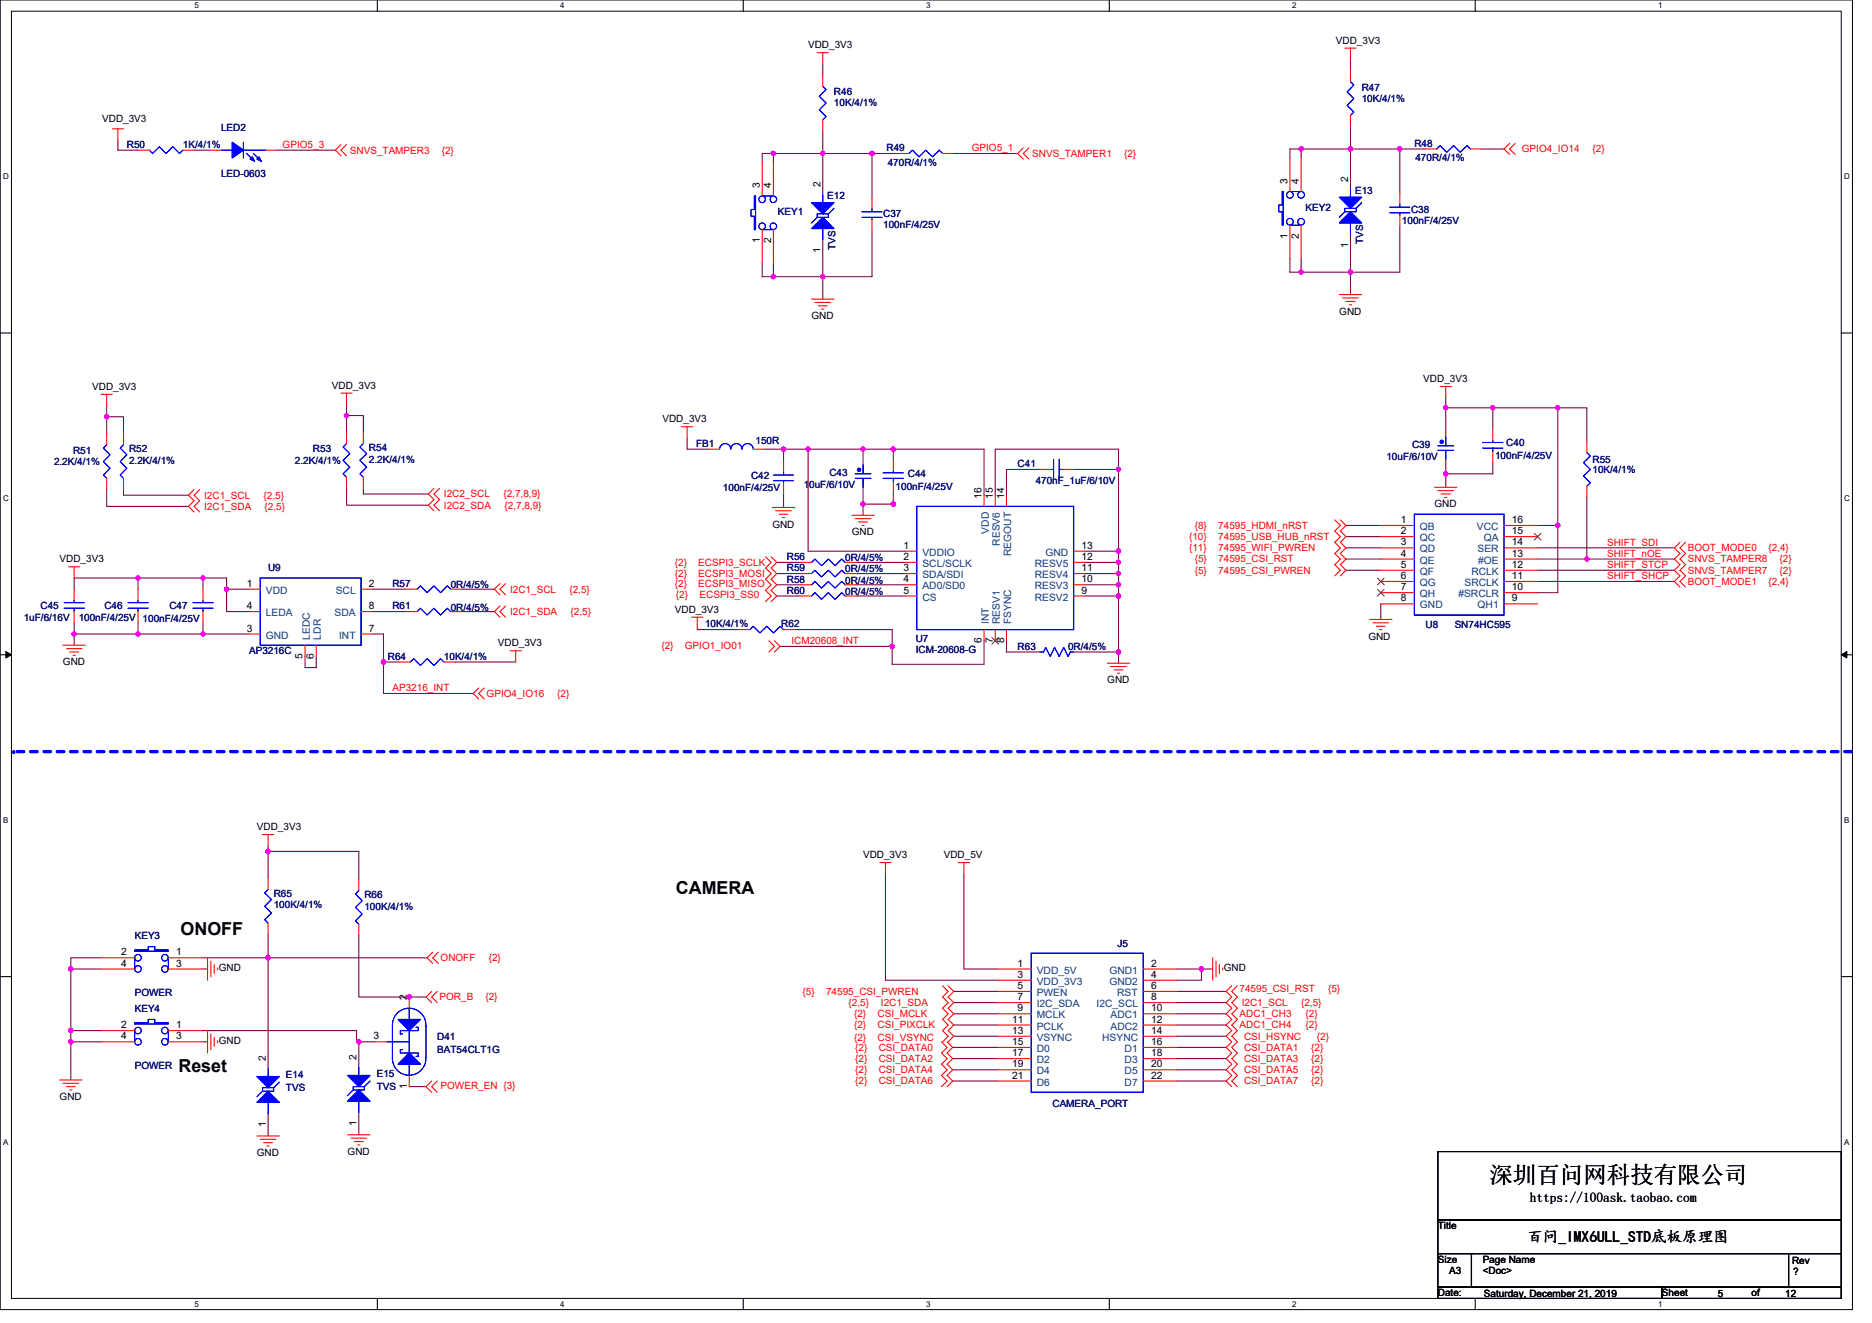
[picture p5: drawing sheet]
<svg xmlns="http://www.w3.org/2000/svg" width="297mm" height="210mm" viewBox="0 0 297 210" stroke-linecap="round" stroke-linejoin="round" font-family="sans-serif">
<path d="M0 0h293.9v207.9h-293.9zM1.8 1.8h290.4v204.3h-290.4z" fill="none" stroke="#000" stroke-width=".16"/>
<g fill="#fff">
<path d="M30.8 .2h.7v1.4h-.7z"/>
<path d="M30.8 206.3h.7v1.4h-.7z"/>
</g>
<path d="M59.9 0v1.8M59.9 206.1v1.8" fill="none" stroke="#000" stroke-width=".17"/>
<g fill="#fff">
<path d="M88.9 .2h.7v1.4h-.7z"/>
<path d="M88.9 206.3h.7v1.4h-.7z"/>
</g>
<path d="M117.9 0v1.8M117.9 206.1v1.8" fill="none" stroke="#000" stroke-width=".17"/>
<g fill="#fff">
<path d="M147 .2h.7v1.4h-.7z"/>
<path d="M147 206.3h.7v1.4h-.7z"/>
</g>
<path d="M176 0v1.8M176 206.1v1.8" fill="none" stroke="#000" stroke-width=".17"/>
<g fill="#fff">
<path d="M205 .2h.7v1.4h-.7z"/>
<path d="M205 206.3h.7v1.4h-.7z"/>
</g>
<path d="M234.1 0v1.8M234.1 206.1v1.8" fill="none" stroke="#000" stroke-width=".17"/>
<g fill="#fff">
<path d="M263.1 .2h.7v1.4h-.7z"/>
<path d="M263.1 206.3h.7v1.4h-.7z"/>
<path d="M.5 27.3h.9v1.4h-.9z"/>
<path d="M292.6 27.3h.9v1.4h-.9z"/>
<path d="M.5 78.4h.9v1.4h-.9z"/>
<path d="M292.6 78.4h.9v1.4h-.9z"/>
</g>
<path d="M0 52.9h1.8M292.2 52.9h1.7" fill="none" stroke="#000" stroke-width=".17"/>
<g fill="#fff">
<path d="M.5 129.5h.8v1.4h-.8z"/>
<path d="M292.6 129.5h.9v1.4h-.9z"/>
</g>
<path d="M0 103.9h1.8M292.2 103.9h1.7" fill="none" stroke="#000" stroke-width=".17"/>
<path d="M.9 103.4l.9 .5-.9 .5zM292.2 103.9l.8-.5v1z" fill="#000" stroke="#000" stroke-width=".16"/>
<g fill="#fff">
<path d="M.5 180.5h.8v1.4h-.8z"/>
<path d="M292.6 180.5h.9v1.4h-.9z"/>
</g>
<path d="M0 155h1.8M292.2 155h1.7M228.2 182.8h64v10.8h-64zM228.2 193.6h64v5.4h-64zM228.2 199h5.3v5.3h-5.3zM233.5 199h50.3v5.3h-50.3zM283.8 199h8.4v5.3h-8.4zM228.2 204.3h35.5v1.8h-35.5zM263.7 204.3h28.5v1.8h-28.5z" fill="none" stroke="#000" stroke-width=".17"/>
<path d="M2.2 119.3h.1M293.8 119.3h-291.6" fill="none" stroke="#00f" stroke-width=".53" stroke-dasharray="1.1 1.1"/>
<g fill="none" stroke="#800040" stroke-width=".17">
<path d="M130.6 10.1v1.8M214.3 9.4v1.8M18.7 22.2v1.6h3.2M30.8 23.8h2.5M44 23.8h9.2M122.7 24.4h-1.8v1.4M122.7 24.4v1.4M122.7 24.4h7.9M130.6 24.4v6.5M130.6 24.4h7.8M130.6 38.1v9.4M130.6 20.8v3.6"/>
<path d="M138.4 36.6v7.3h-15.7M138.4 24.4v6.9M138.4 24.4h4M151.3 24.4h10.2M206.5 23.6v1.5M206.5 23.6h7.8M206.5 23.6h-1.8v1.5M214.3 37.2v6M214.3 20.1v3.5M214.3 23.6v6.5M214.3 23.6h7.8M222.1 23.6h4.1"/>
<path d="M222.1 35.9v7.3h-7.8M222.1 23.6v7M235.1 23.6h3.6M120.9 41.8v2.1h1.8M122.7 41.8v2.1M204.7 41.1v2.1h1.8M206.5 41.1v2.1M206.5 43.2h7.8M214.3 43.2v3.6M16.9 64.4v1.7M16.9 66.1v2.7M16.9 66.1h2.7v2.7"/>
<path d="M16.9 77.7v2.7h13M19.6 77.7v.9h10.3M55 66h2.7v2.6M55 64.2v4.4M55 77.5v2.7h13M57.7 77.5v.9h10.3M109 69.5v1.8h3.4M121.3 71.3h3M124.3 71.3v1.8M124.3 78.4v2.1M124.3 71.3h3.9M128.2 71.3v16.2h15.5"/>
<path d="M128.2 71.3h8.7M136.9 77.3v2.7M141.7 78.2v1.8M141.7 72.9v-1.6h14.4v7.3M141.7 71.3h-4.8v2.5M165 74.5h-5.3v4.1M170.4 74.5h7.1M177.5 74.5v-3.2h-19.6v7.3M177.5 74.5v13M229.4 64.7h7.5M229.4 75.2v2.1M229.4 72.9v2.3"/>
<path d="M229.4 63.1v1.6M229.4 64.7v4.6M236.9 73.4v1.8h-7.5M236.9 64.7v3.4M236.9 64.7h10.3M247.2 64.7v18.7M247.2 64.7h4.6v5.4M251.8 79v9.7M11.8 98.8v1.8M21.9 91.7h-10.1v1.8M21.9 91.7h10.3M21.9 98.8v1.8"/>
<path d="M21.9 91.7v1.8M32.2 91.7v1.8M32.2 98.8v1.8M32.2 91.7h3.8v1.8M36 93.5v3.6h3.5M36 93.5h3.5M59.1 97.1h5.3M59.1 93.5h5.3M73.3 93.5h5.1M73.3 97.1h5.1M110.6 99.7v.2h6.6M123.3 89.3h3.7"/>
<path d="M123.3 91h3.7M123.3 92.8h3.7M123.3 94.6h3.7M126.1 99.9h15.5v2.7M135.9 89.3h7.8M135.9 91h7.8M135.9 92.8h7.8M135.9 94.6h7.8M136.9 80h4.8M136.9 80v1.8M141.7 80v.2M172.1 87.5h5.4"/>
<path d="M172.1 94.6h5.4M172.1 92.8h5.4M172.1 91h5.4M172.1 89.3h5.4M177.5 87.5v1.8M177.5 94.6v8.9M177.5 92.8v1.8M177.5 91v1.8M177.5 89.3v1.7M213.6 83.4h5.5M213.6 90.5h5.5M213.6 87h5.5"/>
<path d="M213.6 85.2h5.5M213.6 88.7h5.5M219.1 95.8v2.5M244 92.3h21.7M244 90.5h21.7M244 87h21.7M244 83.4h3.2M244 88.7h7.8M247.2 83.4v10.7h-3.2M251.8 88.7h13.9M11.8 100.6v1.8M11.8 100.6h10.1"/>
<path d="M21.9 100.6h10.3M32.2 100.6h7.3M48.4 104.2v1.8h1.8v-1.8M59.1 100.6h1.8v4.5M63.3 105.1h-2.4v5h14.2M72.2 105.1h9.6M123.8 102.6h17.8M156.1 101.7v3.7h-14.5v-2.8M159.7 101.7v1.8h5.3M170.4 103.5h7.1M177.5 103.5v1.8M42.5 134.2v.9"/>
<path d="M42.5 135.1v4.3M42.5 135.1h14.4v4.5M140.5 138.7v16.9h17.8M152.9 138.7v15.1h5.4M11.2 153.8h4.8M11.2 153.8v9.8M16 152h-4.8v1.8M32 152h10.5v17.6M32 153.8h.9M42.5 148.3v3.7h25.3M56.9 148.5v9.7h10.7M151.3 157.4h7"/>
<path d="M151.3 159.1h7M186.7 159.1h7.9M186.7 157.4h7.9M186.7 153.8h3.9M190.6 153.8h1.8M190.6 153.8v1.8h-3.9M11.2 165.4v6M11.2 165.4h4.8M16 163.6h-4.8v1.8M32 165.4h.9M32 163.6h24.6v1.8h.3M42.5 176.7v3.6"/>
<path d="M56.9 165.4v4M56.9 165.4h2.7M56.9 176.6v3.5M64.9 172.5h2.7M151.2 171.6h7.1M151.2 169.8h7.1M151.2 168h7.1M151.2 166.2h7.1M151.3 164.5h7M151.3 162.7h7M151.3 160.9h7M186.7 160.9h7.9"/>
<path d="M186.7 162.7h7.9M186.7 171.6h7.9M186.7 169.8h7.9M186.7 168h7.9M186.7 166.2h7.9M186.7 164.5h7.9"/>
</g>
<g fill="#f0f" stroke="#f0f" stroke-width=".17">
<circle cx="247.2" cy="83.4" r=".35"/>
<circle cx="247.2" cy="64.7" r=".35"/>
<circle cx="236.9" cy="64.7" r=".35"/>
<circle cx="141.6" cy="102.6" r=".34"/>
<circle cx="141.7" cy="80" r=".35"/>
<circle cx="21.9" cy="100.6" r=".35"/>
<circle cx="11.8" cy="100.6" r=".34"/>
<circle cx="141.7" cy="71.3" r=".35"/>
<circle cx="124.3" cy="71.3" r=".34"/>
<circle cx="21.9" cy="91.7" r=".35"/>
<circle cx="32.2" cy="91.7" r=".34"/>
<circle cx="32.2" cy="100.6" r=".34"/>
<circle cx="122.7" cy="43.9" r=".35"/>
<circle cx="122.7" cy="24.3" r=".35"/>
<circle cx="130.5" cy="43.9" r=".34"/>
<circle cx="130.5" cy="24.3" r=".34"/>
<circle cx="138.4" cy="24.3" r=".35"/>
<circle cx="36" cy="93.5" r=".35"/>
<circle cx="177.5" cy="94.6" r=".35"/>
<circle cx="177.5" cy="92.8" r=".35"/>
<circle cx="177.5" cy="91" r=".35"/>
<circle cx="177.5" cy="89.2" r=".35"/>
<circle cx="177.5" cy="87.5" r=".35"/>
<circle cx="177.5" cy="74.5" r=".35"/>
<circle cx="177.5" cy="103.5" r=".35"/>
<circle cx="128.2" cy="71.3" r=".34"/>
<circle cx="251.8" cy="88.7" r=".34"/>
<circle cx="16.9" cy="66.1" r=".35"/>
<circle cx="55" cy="66" r=".34"/>
<circle cx="206.5" cy="43.2" r=".34"/>
<circle cx="214.3" cy="43.2" r=".35"/>
<circle cx="206.5" cy="23.6" r=".34"/>
<circle cx="222.1" cy="23.6" r=".34"/>
<circle cx="214.3" cy="23.6" r=".35"/>
<circle cx="190.6" cy="153.8" r=".35"/>
<circle cx="11.2" cy="165.3" r=".35"/>
<circle cx="56.9" cy="165.3" r=".35"/>
<circle cx="11.2" cy="163.6" r=".35"/>
<circle cx="11.2" cy="153.8" r=".35"/>
<circle cx="42.5" cy="135.1" r=".34"/>
<circle cx="60.8" cy="105.1" r=".35"/>
<circle cx="42.5" cy="152" r=".34"/>
<circle cx="229.4" cy="75.2" r=".35"/>
<circle cx="229.4" cy="64.7" r=".35"/>
<circle cx="136.9" cy="80" r=".35"/>
<circle cx="136.9" cy="71.3" r=".35"/>
<circle cx="64.9" cy="158.2" r=".35"/>
</g>
<g fill="none" stroke="#f00" stroke-width=".17">
<path d="M129.7 8.4h1.7M130.6 8.4v1.7M130.6 11.9v1.8M130.6 19v1.8M213.4 7.6h1.8M214.3 7.6v1.8M214.3 11.2v1.8M214.3 18.3v1.8M17.8 20.4h1.8M18.7 20.4v1.8M21.9 23.8h1.8M29 23.8h1.8"/>
<path d="M33.3 23.8h1.8M42.2 23.8h1.8M54.1 22.9l-.9 .9 .9 .9M55 22.9l-.9 .9 .9 .9M120.9 36.4v5.4M120.9 25.8v5.3M122.7 36.4v5.4M122.7 25.8v5.3M130.6 38.1h.1M130.6 30.9h.1M138.4 34.8v1.8M138.4 31.3v1.8"/>
<path d="M142.4 24.4h1.8M149.6 24.4h1.7M162.4 23.5l-.9 .9 .9 .9M163.3 23.5l-.9 .9 .9 .9M204.7 35.7v5.4M204.7 25.1v5.3M206.5 35.7v5.4M206.5 25.1v5.3M214.3 37.2h.1M214.3 30.1h.1M222.1 34.1v1.8M222.1 30.6v1.8"/>
<path d="M226.2 23.6h1.8M233.3 23.6h1.8M239.5 22.8l-.8 .8 .8 .9M240.4 22.8l-.9 .8 .9 .9M128.8 47.5h3.5M129.3 48h2.5M129.8 48.5h1.5M130.4 49.1h.3M212.5 46.8h3.6M213 47.3h2.5M213.6 47.8h1.4M214.1 48.4h.4"/>
<path d="M16 62.6h1.8M16.9 62.6v1.8M16.9 75.9v1.8M16.9 68.8v1.8M19.6 75.9v1.8M19.6 68.8v1.8M30.8 77.7l-.9 .9 .9 .9-.9 .9 .9 .9M31.7 77.7l-.9 .9 .9 .9-.9 .9 .9 .9M54.1 62.4h1.8M55 62.4v1.8M55 75.7v1.8M55 68.6v1.8"/>
<path d="M57.7 75.7v1.8M57.7 68.6v1.8M68.9 77.5l-.9 .9 .9 .9-.9 .9 .9 .9M69.7 77.5l-.8 .9 .8 .9-.8 .9 .8 .9M108.1 67.7h1.8M109 67.7v1.8M112.4 71.3h1.8M119.5 71.3h1.8M124.3 76.6v1.8M124.3 73.1v1.7M136.9 73.8h.1M136.9 77.3h.1"/>
<path d="M141.7 72.9v1.8M141.7 76.5v1.7M156.1 78.6v1.8M157.9 78.6v1.8M159.7 78.6v1.8M165 74.5h1.8M168.6 74.5h1.8M227.6 77.3h3.6M228.2 77.9h2.4M228.5 61.3h1.8M228.7 78.4h1.4M229.2 79h.4"/>
<path d="M229.4 61.3v1.8M229.4 69.3h.1M229.4 72.9h.1M236.9 68.1v1.8M236.9 71.6v1.8M251.8 70.1v1.7M251.8 77.2v1.8M10.9 90h1.8M11.8 90v1.7M11.8 93.5v1.8M11.8 97.1v1.7M21.9 93.5v1.8"/>
<path d="M21.9 97.1v1.7M32.2 93.5v1.8M32.2 97.1v1.7M39.5 93.5h1.8M39.5 97.1h1.8M57.3 93.5h1.8M57.3 97.1h1.8M64.4 97.1h1.8M64.4 93.5h1.8M71.5 97.1h1.8M71.5 93.5h1.8M79.3 96.2l-.9 .9 .9 .9"/>
<path d="M79.3 92.6l-.9 .9 .9 .9M80.2 96.2l-.9 .9 .9 .9M80.2 92.6l-.9 .9 .9 .9M109.7 98h1.8M110.6 98v1.7M117.2 99.9h1.8M121.5 88.4l.9 .9-.9 .8 .9 .9-.9 .9 .9 .9-.9 .9 .9 .9-.9 .9M122.4 88.4l.9 .9-.9 .8 .9 .9-.9 .9 .9 .9-.9 .9 .9 .9-.9 .9M122.6 80.5h3.5M123.1 81.1h2.5M123.6 81.6h1.4M124.1 82.1h.4"/>
<path d="M124.3 99.9h1.8M127 92.8h1.8M127 91h1.8M127 89.3h1.8M127 94.6h1.8M134.1 92.8h1.8M134.1 91h1.8M134.1 89.3h1.8M134.1 94.6h1.8M135.2 81.8h3.5M135.7 82.3h2.5M136.2 82.8h1.5"/>
<path d="M136.8 83.4h.3M143.7 87.5h1.8M143.7 89.3h1.8M143.7 91h1.8M143.7 92.8h1.8M143.7 94.6h1.8M156.1 99.9v1.8M157.9 99.9v1.8M159.7 99.9v1.8M170.4 94.6h1.7M170.4 92.8h1.7M170.4 91h1.7"/>
<path d="M170.4 89.3h1.7M170.4 87.5h1.7M211.8 82.5l.9 .9-.9 .9 .9 .9-.9 .9 .9 .9-.9 .8 .9 .9-.9 .9 .9 .9-.9 .9M212.7 82.5l.9 .9-.9 .9 .9 .9-.9 .9 .9 .9-.9 .8 .9 .9-.9 .9 .9 .9-.9 .9M217.3 98.3h3.6M217.8 98.8h2.5M218.4 99.4h1.4M218.9 99.9h.4M219.1 83.4h5.3M219.1 85.2h5.3M219.1 87h5.3M219.1 88.7h5.3"/>
<path d="M219.1 90.5h5.3M219.1 92.3h5.3M219.1 94.1h5.3M219.1 95.8h5.3M238.7 83.4h5.3M238.7 85.2h5.3M238.7 87h5.3M238.7 88.7h5.3M238.7 90.5h5.3M238.7 92.3h5.3M238.7 94.1h5.3M238.7 95.8h5.3"/>
<path d="M266.6 86.1l-.9 .9 .9 .8-.9 .9 .9 .9-.9 .9 .9 .9-.9 .9 .9 .9M267.5 86.1l-.9 .9 .9 .8-.9 .9 .9 .9-.9 .9 .9 .9-.9 .9 .9 .9M10 102.4h3.5M10.5 103h2.5M11.1 103.5h1.4M11.6 104h.4M39.5 100.6h1.8M48.4 102.4v1.8M50.2 102.4v1.8M57.3 100.6h1.8M63.3 105.1h1.8M70.4 105.1h1.8"/>
<path d="M76 109.2l-.9 .9 .9 .9M76.9 109.2l-.9 .9 .9 .9M80.9 103.3h1.8M81.8 103.3v1.8M122 101.7l.9 .9-.9 .9M122.9 101.7l.9 .9-.9 .9M165 103.5h.1M170.4 103.5h.1M175.7 105.3h3.6M176.2 105.8h2.5M176.8 106.3h1.4M177.3 106.8h.4"/>
<path d="M41.7 132.5h1.7M42.5 132.5v1.7M42.5 139.4v1.8M56.9 139.6v1.8M139.6 136.9h1.8M140.5 136.9v1.8M152.1 136.9h1.7M152.9 136.9v1.8M16 152h5.4M16 153.8h5.4M26.7 152h5.3M26.7 153.8h5.3"/>
<path d="M32.9 152v3.6M33.5 152.5v2.5M34 153.1v1.4M34.5 153.6v.4M42.5 146.5v1.8M56.9 146.7v1.8M64.9 158.2v1.8M68.5 157.4l-.9 .8 .9 .9M68.7 151.1l-.9 .9 .9 .9M69.4 157.4l-.9 .8 .9 .9M69.6 151.1l-.9 .9 .9 .9M149.6 156.5l.8 .9-.8 .8 .8 .9-.8 .9 .8 .9-.8 .9 .8 .9-.8 .9 .8 .9-.8 .9"/>
<path d="M150.4 156.5l.9 .9-.9 .8 .9 .9-.9 .9 .9 .9-.9 .9 .9 .9-.9 .9 .9 .9-.9 .9M158.3 155.6h5.3M158.3 157.4h5.3M158.3 159.1h5.3M158.3 153.8h5.3M181.4 155.6h5.3M181.4 157.4h5.3M181.4 159.1h5.3M181.4 153.8h5.3M192.4 152v3.6M193 152.5v2.5M193.5 153.1v1.4"/>
<path d="M194 153.6v.4M195.4 156.5l-.8 .9 .8 .8-.8 .9 .8 .9-.8 .9 .8 .9-.8 .9 .8 .9-.8 .9 .8 .9-.8 .8 .8 .9-.8 .9 .8 .9-.8 .9 .8 .9-.8 .9 .8 .9M196.3 156.5l-.9 .9 .9 .8-.9 .9 .9 .9-.9 .9 .9 .9-.9 .9 .9 .9-.9 .9 .9 .9-.9 .8 .9 .9-.9 .9 .9 .9-.9 .9 .9 .9-.9 .9 .9 .9M9.5 171.4h3.5M10 171.9h2.5M10.5 172.5h1.5M11.1 173h.3M16 163.6h5.4M16 165.4h5.4M26.7 163.6h5.3M26.7 165.4h5.3M32.9 163.6v3.5"/>
<path d="M33.5 164.1v2.5M34 164.6v1.5M34.5 165.2v.3M42.5 176.7h.1M42.5 169.6h.1M56.9 176.6h.1M56.9 169.4h.1M59.6 165.4h1.8M64.9 170.7v1.8M68.5 171.6l-.9 .9 .9 .9M69.4 171.6l-.9 .9 .9 .9M149.4 165.4l.9 .8-.9 .9 .9 .9-.9 .9 .9 .9-.9 .9 .9 .9-.9 .9"/>
<path d="M150.3 165.4l.9 .8-.9 .9 .9 .9-.9 .9 .9 .9-.9 .9 .9 .9-.9 .9M158.3 160.9h5.3M158.3 162.7h5.3M158.3 164.5h5.3M158.3 166.2h5.3M158.3 168h5.3M158.3 169.8h5.3M158.3 171.6h5.3M181.4 160.9h5.3M181.4 162.7h5.3M181.4 164.5h5.3M181.4 166.2h5.3"/>
<path d="M181.4 168h5.3M181.4 169.8h5.3M181.4 171.6h5.3M40.8 180.3h3.5M41.3 180.8h2.5M41.8 181.4h1.4M42.4 181.9h.3M55.2 180.1h3.5M55.7 180.6h2.5M56.2 181.2h1.5M56.8 181.7h.3"/>
</g>
<g fill="none" stroke="#00f" stroke-width=".17">
<path d="M130.6 13.7l.5 .5-1.1 1.1 1.1 1.1-1.1 1 1.1 1.1-.5 .5M214.3 13l.5 .5-1 1.1 1 1-1 1.1 1 1.1-.5 .5M23.7 23.8l.5 .6 1.1-1.1 1 1.1 1.1-1.1 1.1 1.1 .5-.6M35.1 23.8h1.7M38.6 22.6v2.5M38.6 23.8h3.6M39.2 24.4l1 1M40.2 24.4l1.1 1M119.7 31.1h.2v5.3h-.2v-2.1h-.5v-1h.5zM120.9 31.1h1.8M120.9 36.4h1.8M130.6 36.3v1.8"/>
<path d="M130.6 30.9v1.3M131.4 34h-1.7v.5M132.3 33.1l-.9 .9v.5h-1.7l-.9 .9M136.8 33.6h3.2M136.8 34.5h3.2M138.4 34.5v.3M138.4 33.1v.5M144.2 24.4l.6-.6 1 1.1 1.1-1.1 1.1 1.1 1-1.1 .6 .6M203.5 30.4h.1v5.3h-.1v-2.1h-.6v-1.1h.6zM204.7 30.4h1.8M204.7 35.7h1.8M214.3 35.4v1.8"/>
<path d="M214.3 30.1v1.2M215.2 33.1h-1.8v.5M216.1 32.2l-.9 .9v.5h-1.8l-.9 .9M220.5 32.9h3.2M220.5 33.8h3.2M222.1 33.8v.3M222.1 32.4v.5M228 23.6l.5-.5 1.1 1.1 1-1.1 1.1 1.1 1.1-1.1 .5 .5M16.9 70.6l-.5 .5 1.1 1.1-1.1 1.1 1.1 1-1.1 1.1 .5 .5M19.6 70.6l-.5 .5 1 1.1-1 1.1 1 1-1 1.1 .5 .5M55 70.4l-.6 .6 1.1 1-1.1 1.1 1.1 1-1.1 1.1 .6 .5M57.7 70.4l-.6 .6 1.1 1-1.1 1.1 1.1 1-1.1 1.1 .6 .5"/>
<path d="M114.2 71.3a.89 .89 0 0 1 .9-.9 .89 .89 0 0 1 .9 .9 .89 .89 0 0 1 .9-.9 .89 .89 0 0 1 .8 .9 .88 .88 0 0 1 .9-.9 .88 .88 0 0 1 .9 .9M122.7 75.4h3.2M122.7 76.3h3.2M124.3 76.3v.3M124.3 74.8v.6M135.7 75.9h2.5M135.7 75.2h2.5M136.9 73.8v1.4M136.9 75.9v1.4M140.1 75.9h3.2M140.1 75h3.2M141.7 74.7v.3"/>
<path d="M141.7 75.9v.6M166.8 74.5h.4M167.2 72.9v3.2M168.1 72.9v3.2M168.1 74.5h.5M228.2 71.5h2.4M228.2 70.8h2.4M229.4 69.3v1.5M229.4 71.5v1.4M235.3 71.1h3.2M235.3 70.2h3.2M236.9 69.9v.3"/>
<path d="M236.9 71.1v.5M251.8 71.8l.5 .6-1 1 1 1.1-1 1.1 1 1-.5 .6M10.2 96.5h3.2M10.2 95.7h3.2M11.8 95.3v.4M11.8 96.5v.6M20.3 96.5h3.2M20.3 95.7h3.2M21.9 95.3v.4M21.9 96.5v.6M30.6 96.5h3.2M30.6 95.7h3.2"/>
<path d="M32.2 95.3v.4M32.2 96.5v.6M41.3 91.7h16v10.7h-16zM66.2 97.1l.5-.6 1.1 1.1 1.1-1.1 1 1.1 1.1-1.1 .5 .6M66.2 93.5l.5-.5 1.1 1.1 1.1-1.1 1 1.1 1.1-1.1 .5 .5M119 99.9l.5-.5 1.1 1.1 1.1-1.1 1 1.1 1.1-1.1 .5 .5M128.8 92.8l.5-.5 1.1 1 1-1 1.1 1 1.1-1 .5 .5M128.8 91l.5-.5 1.1 1.1 1-1.1 1.1 1.1 1.1-1.1 .5 .5M128.8 89.3l.5-.6 1.1 1.1 1-1.1 1.1 1.1 1.1-1.1 .5 .6M128.8 94.6l.5-.5 1.1 1 1-1 1.1 1 1.1-1 .5 .5M145.5 80.4h24.9v19.5h-24.9zM224.4 81.6h14.3v16h-14.3z"/>
<path d="M65.1 105.1l.6-.6 1 1.1 1.1-1.1 1.1 1.1 1-1.1 .5 .6M165 103.5h.6l.3-.7 .7 1.4 .7-1.4 .8 1.4 .7-1.4 .7 1.4 .3-.7h.6M21.4 150.8h2.1v-.6h1.1v.6h2.1v.2h-5.3zM21.4 152v1.8M26.7 152v1.8M42.5 141.2l-.5 .5 1.1 1.1-1.1 1 1.1 1.1-1.1 1.1 .5 .5M56.9 141.4l-.5 .5 1.1 1.1-1.1 1 1.1 1.1-1.1 1.1 .5 .5M163.6 151.3h17.8v22.1h-17.8zM21.4 162.3h2.1v-.5h1.1v.5h2.1v.2h-5.3zM21.4 163.6v1.8M26.7 163.6v1.8M42.5 175v1.7"/>
<path d="M42.5 169.6v1.3M43.4 172.6h-1.7v.6M44.3 171.7l-.9 .9v.6h-1.7l-.9 .9M56.9 174.8v1.8M56.9 169.4v1.3M57.8 172.5h-1.8v.5M58.7 171.6l-.9 .9v.5h-1.8l-.8 .9M61.4 165.4h3.5M63.9 166.6h-.4v.5h1.4M64.9 165.4v1.7M64.9 160v1.8M64.9 168.9v1.8"/>
<path d="M64.9 163.6v1.8M64.9 163.6h-1.4v.5h.4M64.9 167.1h1.5v.6h-.4M66 163h.4v.6h-1.5M67.6 162.9a2.65 2.65 0 0 0-2.6-2.9 2.65 2.65 0 0 0-2.7 2.7v5.3M67.6 167.8a2.65 2.65 0 0 1-2.6 2.9 2.65 2.65 0 0 1-2.7-2.7M67.6 162.9v5"/>
<circle cx="120.9" cy="31.6" r=".52"/>
<circle cx="120.9" cy="35.9" r=".52"/>
<circle cx="122.7" cy="35.9" r=".52"/>
<circle cx="122.7" cy="31.6" r=".52"/>
<circle cx="204.7" cy="30.9" r=".53"/>
<circle cx="204.7" cy="35.2" r=".52"/>
<circle cx="206.5" cy="30.9" r=".53"/>
<circle cx="206.5" cy="35.2" r=".52"/>
<circle cx="21.9" cy="152" r=".52"/>
<circle cx="21.9" cy="153.8" r=".52"/>
<circle cx="26.2" cy="153.8" r=".52"/>
<circle cx="26.2" cy="152" r=".52"/>
<circle cx="21.9" cy="165.3" r=".52"/>
<circle cx="21.9" cy="163.6" r=".52"/>
<circle cx="26.2" cy="163.6" r=".52"/>
<circle cx="26.2" cy="165.3" r=".52"/>
</g>
<path d="M218.6 91.8l1 1M218.6 93.5l1 1.1M219.6 91.8l-1.1 1M219.6 93.5l-1.1 1.1M243.5 84.6l1 1.1M244.5 84.6l-1.1 1.1M157.4 101.2l1.1 1.1M158.5 101.2l-1.1 1.1" fill="none" stroke="#804000" stroke-width=".16"/>
<g fill="#00f" stroke="#00f" stroke-width=".17">
<path d="M40.8 170.9h3.5l-1.8 1.7z" fill-rule="evenodd"/>
<path d="M42.5 173.2l1.8 1.8h-3.5z" fill-rule="evenodd"/>
<path d="M40.8 170.9h3.5l-1.8 1.7z" fill-rule="evenodd"/>
<path d="M42.5 173.2l1.8 1.8h-3.5z" fill-rule="evenodd"/>
<path d="M36.8 22.6l1.8 1.2-1.8 1.3z" fill-rule="evenodd"/>
<path d="M41.1 24.9l.4 .7-.7-.3z" fill-rule="evenodd"/>
<path d="M40 24.9l.4 .7-.7-.3z" fill-rule="evenodd"/>
<path d="M36.8 22.6l1.8 1.2-1.8 1.3z" fill-rule="evenodd"/>
<path d="M41.1 24.9l.4 .7-.7-.3z" fill-rule="evenodd"/>
<path d="M40 24.9l.4 .7-.7-.3z" fill-rule="evenodd"/>
<path d="M55.2 170.7h3.5l-1.8 1.8z" fill-rule="evenodd"/>
<path d="M56.9 173l1.8 1.8h-3.5z" fill-rule="evenodd"/>
<path d="M55.2 170.7h3.5l-1.8 1.8z" fill-rule="evenodd"/>
<path d="M56.9 173l1.8 1.8h-3.5z" fill-rule="evenodd"/>
<path d="M212.5 31.3h3.6l-1.8 1.8z" fill-rule="evenodd"/>
<path d="M214.3 33.6l1.8 1.8h-3.6z" fill-rule="evenodd"/>
<path d="M212.5 31.3h3.6l-1.8 1.8z" fill-rule="evenodd"/>
<path d="M214.3 33.6l1.8 1.8h-3.6z" fill-rule="evenodd"/>
<path d="M64.9 167.1l1.8 1.8h-3.5z" fill-rule="evenodd"/>
<path d="M63.2 161.8h3.5l-1.8 1.8z" fill-rule="evenodd"/>
<path d="M64.9 167.1l1.8 1.8h-3.5z" fill-rule="evenodd"/>
<path d="M63.2 161.8h3.5l-1.8 1.8z" fill-rule="evenodd"/>
<path d="M128.8 32.2h3.5l-1.7 1.8z" fill-rule="evenodd"/>
<path d="M130.6 34.5l1.7 1.8h-3.5z" fill-rule="evenodd"/>
<path d="M128.8 32.2h3.5l-1.7 1.8z" fill-rule="evenodd"/>
<path d="M130.6 34.5l1.7 1.8h-3.5z" fill-rule="evenodd"/>
<circle cx="228.8" cy="70.1" r=".25"/>
<circle cx="136.3" cy="74.6" r=".25"/>
</g>
<text font-size="3.7" x="236.3" y="187.7">深圳百问网科技有限公司</text>
<g font-size="2.8">
<text x="107.2" y="141.9">CAMERA</text>
<text x="28.7" y="148.4">ONOFF</text>
<text x="28.3" y="170.1">Reset</text>
</g>
<text font-size="2.5" x="242.4" y="197.2">百问_IMX6ULL_STD底板原理图</text>
<text font-size="2.1" x="242.7" y="190.8">https://100ask.taobao.com</text>
<g font-size="1.6">
<text x="128.2" y="7.6">VDD_3V3</text>
<text x="212" y="6.9">VDD_3V3</text>
<text x="16.2" y="19.4">VDD_3V3</text>
<text x="120.6" y="29.9" transform="rotate(-90 120.6 29.9)">3</text>
<text x="122.3" y="29.9" transform="rotate(-90 122.3 29.9)">4</text>
<text x="130.2" y="29.7" transform="rotate(-90 130.2 29.7)">2</text>
<text x="204.3" y="29.1" transform="rotate(-90 204.3 29.1)">3</text>
<text x="206.1" y="29.1" transform="rotate(-90 206.1 29.1)">4</text>
<text x="213.9" y="28.8" transform="rotate(-90 213.9 28.8)">2</text>
<text x="120.6" y="38.6" transform="rotate(-90 120.6 38.6)">1</text>
<text x="122.3" y="38.6" transform="rotate(-90 122.3 38.6)">2</text>
<text x="130.2" y="40.2" transform="rotate(-90 130.2 40.2)">1</text>
<text x="204.3" y="37.9" transform="rotate(-90 204.3 37.9)">1</text>
<text x="206.1" y="37.9" transform="rotate(-90 206.1 37.9)">2</text>
<text x="213.9" y="39.3" transform="rotate(-90 213.9 39.3)">1</text>
<text x="128.8" y="50.7">GND</text>
<text x="212.5" y="50">GND</text>
<text x="14.6" y="61.9">VDD_3V3</text>
<text x="52.7" y="61.7">VDD_3V3</text>
<text x="225.8" y="60.6">VDD_3V3</text>
<text x="105.1" y="67">VDD_3V3</text>
<text x="122.6" y="83.7">GND</text>
<text x="155.8" y="79.1" transform="rotate(-90 155.8 79.1)">16</text>
<text x="157.5" y="79.1" transform="rotate(-90 157.5 79.1)">15</text>
<text x="159.3" y="79.1" transform="rotate(-90 159.3 79.1)">14</text>
<text x="222.3" y="83">1</text>
<text x="227.6" y="80.5">GND</text>
<text x="239.9" y="83">16</text>
<text x="9.5" y="89.3">VDD_3V3</text>
<text x="135.2" y="85">GND</text>
<text x="143.3" y="87.1">1</text>
<text x="143.3" y="88.9">2</text>
<text x="171.6" y="87.1">13</text>
<text x="171.6" y="88.9">12</text>
<text x="222.3" y="84.8">2</text>
<text x="222.3" y="86.6">3</text>
<text x="222.3" y="88.3">4</text>
<text x="239.9" y="84.8">15</text>
<text x="239.9" y="86.6">14</text>
<text x="239.9" y="88.3">13</text>
<text x="39.2" y="93.1">1</text>
<text x="58.5" y="93.1">2</text>
<text x="143.3" y="90.7">3</text>
<text x="143.3" y="92.4">4</text>
<text x="143.3" y="94.2">5</text>
<text x="171.6" y="94.2">9</text>
<text x="171.6" y="92.4">10</text>
<text x="171.6" y="90.7">11</text>
<text x="222.3" y="90.1">5</text>
<text x="222.3" y="91.9">6</text>
<text x="222.3" y="93.7">7</text>
<text x="222.3" y="95.5">8</text>
<text x="239.9" y="93.7">10</text>
<text x="239.9" y="91.9">11</text>
<text x="239.9" y="90.1">12</text>
<text x="239.9" y="95.5">9</text>
<text x="39.2" y="100.2">3</text>
<text x="39.2" y="96.7">4</text>
<text x="58.5" y="96.7">8</text>
<text x="58.5" y="100.2">7</text>
<text x="107.1" y="97.3">VDD_3V3</text>
<text x="217.1" y="101.5">GND</text>
<text x="10" y="105.6">GND</text>
<text x="48" y="104.6" transform="rotate(-90 48 104.6)">5</text>
<text x="49.8" y="104.6" transform="rotate(-90 49.8 104.6)">6</text>
<text x="79" y="102.6">VDD_3V3</text>
<text x="155.8" y="102.1" transform="rotate(-90 155.8 102.1)">6</text>
<text x="157.5" y="102.1" transform="rotate(-90 157.5 102.1)">7</text>
<text x="159.3" y="102.1" transform="rotate(-90 159.3 102.1)">8</text>
<text x="175.7" y="108.5">GND</text>
<text x="40.8" y="131.7">VDD_3V3</text>
<text x="136.9" y="136.2">VDD_3V3</text>
<text x="149.8" y="136.2">VDD_5V</text>
<text x="19.2" y="151.6">2</text>
<text x="19.2" y="153.4">4</text>
<text x="28" y="151.6">1</text>
<text x="28" y="153.4">3</text>
<text x="34.7" y="154.2">GND</text>
<text x="161.5" y="155.2">3</text>
<text x="161.5" y="153.4">1</text>
<text x="182.6" y="155.2">4</text>
<text x="182.6" y="153.4">2</text>
<text x="194.2" y="154.2">GND</text>
<text x="64.6" y="158.8" transform="rotate(-90 64.6 158.8)">2</text>
<text x="161.5" y="157">5</text>
<text x="161.5" y="158.8">7</text>
<text x="161.5" y="160.5">9</text>
<text x="182.6" y="157">6</text>
<text x="182.6" y="158.8">8</text>
<text x="182.6" y="160.5">10</text>
<text x="19.2" y="163.2">2</text>
<text x="19.2" y="165">4</text>
<text x="28" y="163.2">1</text>
<text x="28" y="165">3</text>
<text x="34.7" y="165.7">GND</text>
<text x="59.2" y="165">3</text>
<text x="160.6" y="162.3">11</text>
<text x="160.6" y="164.1">13</text>
<text x="160.6" y="165.9">15</text>
<text x="160.6" y="167.6">17</text>
<text x="182.6" y="164.1">14</text>
<text x="182.6" y="162.3">12</text>
<text x="182.6" y="165.9">16</text>
<text x="182.6" y="167.6">18</text>
<text x="42.2" y="168.4" transform="rotate(-90 42.2 168.4)">2</text>
<text x="56.6" y="168.2" transform="rotate(-90 56.6 168.2)">2</text>
<text x="64.6" y="172.8" transform="rotate(-90 64.6 172.8)">1</text>
<text x="160.6" y="169.4">19</text>
<text x="160.6" y="171.2">21</text>
<text x="182.6" y="169.4">20</text>
<text x="182.6" y="171.2">22</text>
<text x="9.5" y="174.6">GND</text>
<text x="42.2" y="178.9" transform="rotate(-90 42.2 178.9)">1</text>
<text x="56.6" y="178.7" transform="rotate(-90 56.6 178.7)">1</text>
<text x="40.8" y="183.5">GND</text>
<text x="55.2" y="183.3">GND</text>
<text x="228.2" y="195.1">Title</text>
<text x="228.2" y="200.4">Size</text>
<text x="229.9" y="202.2">A3</text>
<text x="235.3" y="200.4">Page Name</text>
<text x="235.3" y="202.2">&lt;Doc&gt;</text>
<text x="284.3" y="200.6">Rev</text>
<text x="284.5" y="202.3">?</text>
<text x="228.2" y="205.7">Date:</text>
<text x="235.5" y="205.9">Saturday, December 21, 2019</text>
<text x="263.7" y="205.7">Sheet</text>
<text x="272.6" y="205.9">5</text>
<text x="277.9" y="205.7">of</text>
<text x="283.3" y="205.9">12</text>
</g>
<g font-size="1.6" fill="#000080">
<text x="132.3" y="15.1">R46</text>
<text x="132.3" y="16.9">10K/4/1%</text>
<text x="216.1" y="14.4">R47</text>
<text x="216.1" y="16.2">10K/4/1%</text>
<text x="20.1" y="23.5">R50</text>
<text x="29" y="23.5">1K/4/1%</text>
<text x="35.1" y="20.8">LED2</text>
<text x="224.4" y="23.3">R48</text>
<text x="35.1" y="28.1">LED-0603</text>
<text x="140.7" y="24">R49</text>
<text x="140.9" y="26.3">470R/4/1%</text>
<text x="224.6" y="25.6">470R/4/1%</text>
<text x="123.4" y="34.1">KEY1</text>
<text x="131.3" y="31.6">E12</text>
<text x="140.1" y="34.5">C37</text>
<text x="207.2" y="33.4">KEY2</text>
<text x="215" y="30.8">E13</text>
<text x="222.5" y="35.6">100nF/4/25V</text>
<text x="223.9" y="33.8">C38</text>
<text x="132.6" y="39.6" transform="rotate(-90 132.6 39.6)">TVS</text>
<text x="140.1" y="36.3">100nF/4/25V</text>
<text x="216.3" y="38.8" transform="rotate(-90 216.3 38.8)">TVS</text>
<text x="20.5" y="71.8">R52</text>
<text x="49.7" y="71.8">R53</text>
<text x="58.5" y="71.6">R54</text>
<text x="110.4" y="70.9">FB1</text>
<text x="119.9" y="70.4">150R</text>
<text x="224.1" y="71.1">C39</text>
<text x="239" y="70.8">C40</text>
<text x="8.6" y="73.8">2.2K/4/1%</text>
<text x="11.6" y="72">R51</text>
<text x="20.5" y="73.6">2.2K/4/1%</text>
<text x="46.8" y="73.6">2.2K/4/1%</text>
<text x="58.5" y="73.4">2.2K/4/1%</text>
<text x="114.7" y="77.9">100nF/4/25V</text>
<text x="119.2" y="76.1">C42</text>
<text x="127.5" y="77.5">10uF/6/10V</text>
<text x="131.6" y="75.6">C43</text>
<text x="142.1" y="77.7">100nF/4/25V</text>
<text x="144.1" y="75.7">C44</text>
<text x="161.5" y="74.1">C41</text>
<text x="164.3" y="76.8">470nF_1uF/6/10V</text>
<text x="220" y="73.1">10uF/6/10V</text>
<text x="237.2" y="72.9">100nF/4/25V</text>
<text x="252.7" y="73.4">R55</text>
<text x="252.7" y="75">10K/4/1%</text>
<text x="124.9" y="88.9">R56</text>
<text x="134.1" y="89.1">0R/4/5%</text>
<text x="42.5" y="90.7">U9</text>
<text x="62.3" y="93.2">R57</text>
<text x="71.5" y="93.3">0R/4/5%</text>
<text x="124.9" y="92.5">R58</text>
<text x="124.9" y="90.7">R59</text>
<text x="124.9" y="94.2">R60</text>
<text x="134.1" y="92.6">0R/4/5%</text>
<text x="134.1" y="90.8">0R/4/5%</text>
<text x="134.1" y="94.4">0R/4/5%</text>
<text x="3.8" y="98.5">1uF/6/16V</text>
<text x="6.4" y="96.7">C45</text>
<text x="12.5" y="98.5">100nF/4/25V 100nF/4/25V</text>
<text x="16.6" y="96.7">C46</text>
<text x="26.9" y="96.7">C47</text>
<text x="62.3" y="96.7">R61</text>
<text x="71.5" y="96.9">0R/4/5%</text>
<text x="111.9" y="99.6">10K/4/1%</text>
<text x="124" y="99.6">R62</text>
<text x="145.3" y="101.9">U7</text>
<text x="226.2" y="99.7">U8</text>
<text x="230.8" y="99.7">SN74HC595</text>
<text x="39.5" y="103.8">AP3216C</text>
<text x="61.5" y="104.7">R64</text>
<text x="70.4" y="104.7">10K/4/1%</text>
<text x="145.3" y="103.7">ICM-20608-G</text>
<text x="161.5" y="103.1">R63</text>
<text x="169.5" y="103.1">0R/4/5%</text>
<text x="43.4" y="142.4">R65</text>
<text x="57.8" y="142.6">R66</text>
<text x="21.4" y="149">KEY3</text>
<text x="43.4" y="144.2">100K/4/1%</text>
<text x="57.8" y="144.4">100K/4/1%</text>
<text x="177.3" y="150.2">J5</text>
<text x="21.4" y="158.1">POWER</text>
<text x="21.4" y="160.5">KEY4</text>
<text x="69.4" y="165">D41</text>
<text x="69.4" y="167.1">BAT54CLT1G</text>
<text x="21.4" y="169.6">POWER</text>
<text x="45.4" y="171">E14</text>
<text x="45.4" y="173.2">TVS</text>
<text x="59.8" y="170.9">E15</text>
<text x="59.8" y="173">TVS</text>
<text x="167" y="175.7">CAMERA_PORT</text>
</g>
<g font-size="1.6" fill="#f00">
<text x="44.8" y="23.5">GPIO5_3</text>
<text x="55.5" y="24.4">SNVS_TAMPER3</text>
<text x="70.1" y="24.4">{2}</text>
<text x="154.2" y="24">GPIO5_1</text>
<text x="163.8" y="24.9">SNVS_TAMPER1</text>
<text x="178.4" y="24.9">{2}</text>
<text x="241.5" y="24.2">GPIO4_IO14</text>
<text x="252.7" y="24.2">{2}</text>
<text x="32.4" y="79.1">I2C1_SCL</text>
<text x="32.4" y="80.9">I2C1_SDA</text>
<text x="41.8" y="79.1">{2,5}</text>
<text x="42" y="80.9">{2,5}</text>
<text x="70.4" y="78.9">I2C2_SCL</text>
<text x="70.4" y="80.7">I2C2_SDA</text>
<text x="79.9" y="78.9">{2,7,8,9}</text>
<text x="80" y="80.7">{2,7,8,9}</text>
<text x="189.6" y="83.9">{8}</text>
<text x="193.3" y="83.9">74595_HDMI_nRST</text>
<text x="107.1" y="89.8">{2}</text>
<text x="110.8" y="89.8">ECSPI3_SCLK</text>
<text x="188.7" y="85.7">{10}</text>
<text x="188.7" y="87.5">{11}</text>
<text x="189.6" y="89.3">{5}</text>
<text x="193.3" y="85.7">74595_USB_HUB_nRST</text>
<text x="193.3" y="89.3">74595_CSI_RST</text>
<text x="193.3" y="87.5">74595_WIFI_PWREN</text>
<text x="255" y="88.4">SHIFT_nOE</text>
<text x="255" y="86.6">SHIFT_SDI</text>
<text x="267.8" y="89.3">SNVS_TAMPER8</text>
<text x="267.8" y="87.5">BOOT_MODE0</text>
<text x="280.6" y="87.5">{2,4}</text>
<text x="282.4" y="89.3">{2}</text>
<text x="80.9" y="94">I2C1_SCL</text>
<text x="90.4" y="94">{2,5}</text>
<text x="107.1" y="93.2">{2}</text>
<text x="107.1" y="91.6">{2}</text>
<text x="107.2" y="94.9">{2}</text>
<text x="110.8" y="93.2">ECSPI3_MISO</text>
<text x="110.8" y="91.6">ECSPI3_MOSI</text>
<text x="111" y="94.9">ECSPI3_SS0</text>
<text x="189.6" y="91">{5}</text>
<text x="193.3" y="91">74595_CSI_PWREN</text>
<text x="255" y="91.9">SHIFT_SHCP</text>
<text x="255" y="90.1">SHIFT_STCP</text>
<text x="267.8" y="91">SNVS_TAMPER7</text>
<text x="267.8" y="92.8">BOOT_MODE1</text>
<text x="280.6" y="92.8">{2,4}</text>
<text x="282.4" y="91">{2}</text>
<text x="80.9" y="97.6">I2C1_SDA</text>
<text x="90.5" y="97.6">{2,5}</text>
<text x="104.9" y="102.9">{2}</text>
<text x="108.7" y="102.9">GPIO1_IO01</text>
<text x="125.6" y="102.2">ICM20608_INT</text>
<text x="62.3" y="109.7">AP3216_INT</text>
<text x="77.2" y="110.6">GPIO4_IO16</text>
<text x="88.4" y="110.6">{2}</text>
<text x="69.9" y="152.5">ONOFF</text>
<text x="77.6" y="152.5">{2}</text>
<text x="69.7" y="158.8">POR_B</text>
<text x="77" y="158.8">{2}</text>
<text x="127.3" y="157.9">{5}</text>
<text x="131.1" y="157.9">74595_CSI_PWREN</text>
<text x="134.6" y="159.7">{2,5}</text>
<text x="135.5" y="161.4">{2}</text>
<text x="139.3" y="161.4">CSI_MCLK</text>
<text x="139.8" y="159.7">I2C1_SDA</text>
<text x="196.7" y="161.4">ADC1_CH3</text>
<text x="196.7" y="157.5">74595_CSI_RST</text>
<text x="197" y="159.7">I2C1_SCL</text>
<text x="206.5" y="159.7">{2,5}</text>
<text x="207.2" y="161.4">{2}</text>
<text x="210.7" y="157.5">{5}</text>
<text x="135.5" y="165.2">{2}</text>
<text x="135.5" y="163.2">{2}</text>
<text x="135.7" y="166.8">{2}</text>
<text x="139.3" y="165.2">CSI_VSYNC</text>
<text x="139.3" y="163.2">CSI_PIXCLK</text>
<text x="139.4" y="166.8">CSI_DATA0</text>
<text x="196.7" y="163.2">ADC1_CH4</text>
<text x="197.4" y="166.8">CSI_DATA1</text>
<text x="197.4" y="165">CSI_HSYNC</text>
<text x="207.2" y="163.2">{2}</text>
<text x="208.1" y="166.8">{2}</text>
<text x="209" y="165">{2}</text>
<text x="69.9" y="172.8">POWER_EN {3}</text>
<text x="135.7" y="172.1">{2}</text>
<text x="135.7" y="170.3">{2}</text>
<text x="135.7" y="168.6">{2}</text>
<text x="139.4" y="172.1">CSI_DATA6</text>
<text x="139.4" y="170.3">CSI_DATA4</text>
<text x="139.4" y="168.6">CSI_DATA2</text>
<text x="197.4" y="172.1">CSI_DATA7</text>
<text x="197.4" y="170.3">CSI_DATA5</text>
<text x="197.4" y="168.6">CSI_DATA3</text>
<text x="208.1" y="172.1">{2}</text>
<text x="208.1" y="170.3">{2}</text>
<text x="208.1" y="168.6">{2}</text>
</g>
<g font-size="1.6" fill="#004080">
<text x="146.4" y="88.2">VDDIO</text>
<text x="146.4" y="90">SCL/SCLK</text>
<text x="156.9" y="84.7" transform="rotate(-90 156.9 84.7)">VDD</text>
<text x="158.7" y="86.6" transform="rotate(-90 158.7 86.6)">RESV6</text>
<text x="160.4" y="88.2" transform="rotate(-90 160.4 88.2)">REGOUT</text>
<text x="164.2" y="90">RESV5</text>
<text x="165.9" y="88.2">GND</text>
<text x="225.3" y="84.1">QB</text>
<text x="225.3" y="85.9">QC</text>
<text x="225.3" y="87.7">QD</text>
<text x="225.3" y="89.5">QE</text>
<text x="234.4" y="84.1">VCC</text>
<text x="234.4" y="87.7">SER</text>
<text x="234.5" y="89.5">#OE</text>
<text x="235.4" y="85.9">QA</text>
<text x="42.2" y="94.2">VDD</text>
<text x="53.3" y="94.2">SCL</text>
<text x="146.4" y="91.8">SDA/SDI</text>
<text x="146.4" y="93.5">AD0/SD0</text>
<text x="146.4" y="95.3">CS</text>
<text x="164.2" y="95.3">RESV2</text>
<text x="164.2" y="93.5">RESV3</text>
<text x="164.2" y="91.8">RESV4</text>
<text x="225.3" y="91.2">QF</text>
<text x="225.3" y="93">QG</text>
<text x="225.3" y="94.8">QH</text>
<text x="231.4" y="94.8">#SRCLR</text>
<text x="232.4" y="93">SRCLK</text>
<text x="233.5" y="91.2">RCLK</text>
<text x="42.2" y="101.3">GND</text>
<text x="42.2" y="97.8">LEDA</text>
<text x="49.1" y="101.5" transform="rotate(-90 49.1 101.5)">LEDC</text>
<text x="50.9" y="101.5" transform="rotate(-90 50.9 101.5)">LDR</text>
<text x="53.1" y="97.8">SDA</text>
<text x="53.8" y="101.3">INT</text>
<text x="156.9" y="99" transform="rotate(-90 156.9 99)">INT</text>
<text x="158.7" y="99" transform="rotate(-90 158.7 99)">RESV1</text>
<text x="160.4" y="99" transform="rotate(-90 160.4 99)">FSYNC</text>
<text x="225.3" y="96.6">GND</text>
<text x="234.5" y="96.6">QH1</text>
<text x="164.5" y="154.5">VDD_5V</text>
<text x="176" y="154.5">GND1</text>
<text x="164.5" y="156.3">VDD_3V3</text>
<text x="164.5" y="158.1">PWEN</text>
<text x="164.5" y="159.9">I2C_SDA</text>
<text x="164.5" y="161.6">MCLK</text>
<text x="174" y="159.9">I2C_SCL</text>
<text x="176" y="156.3">GND2</text>
<text x="176.2" y="161.6">ADC1</text>
<text x="177.3" y="158.1">RST</text>
<text x="164.5" y="163.4">PCLK</text>
<text x="164.5" y="165.2">VSYNC</text>
<text x="164.5" y="167">D0</text>
<text x="174.9" y="165.2">HSYNC</text>
<text x="176.2" y="163.4">ADC2</text>
<text x="178.5" y="167">D1</text>
<text x="164.5" y="168.7">D2</text>
<text x="164.5" y="170.5">D4</text>
<text x="164.5" y="172.3">D6</text>
<text x="178.5" y="168.7">D3</text>
<text x="178.5" y="170.5">D5</text>
<text x="178.5" y="172.3">D7</text>
</g>
<g font-size="1.3">
<text x="30.8" y="1.3">5</text>
<text x="88.9" y="1.3">4</text>
<text x="147" y="1.3">3</text>
<text x="205" y="1.3">2</text>
<text x="263.1" y="1.3">1</text>
<text x=".5" y="28.4">D</text>
<text x="292.6" y="28.4">D</text>
<text x=".5" y="79.5">C</text>
<text x="292.6" y="79.5">C</text>
<text x=".5" y="130.6">B</text>
<text x="292.6" y="130.6">B</text>
<text x=".5" y="181.7">A</text>
<text x="292.6" y="181.7">A</text>
<text x="30.8" y="207.4">5</text>
<text x="88.9" y="207.4">4</text>
<text x="147" y="207.4">3</text>
<text x="205" y="207.4">2</text>
<text x="263.1" y="207.4">1</text>
</g>
</svg>
